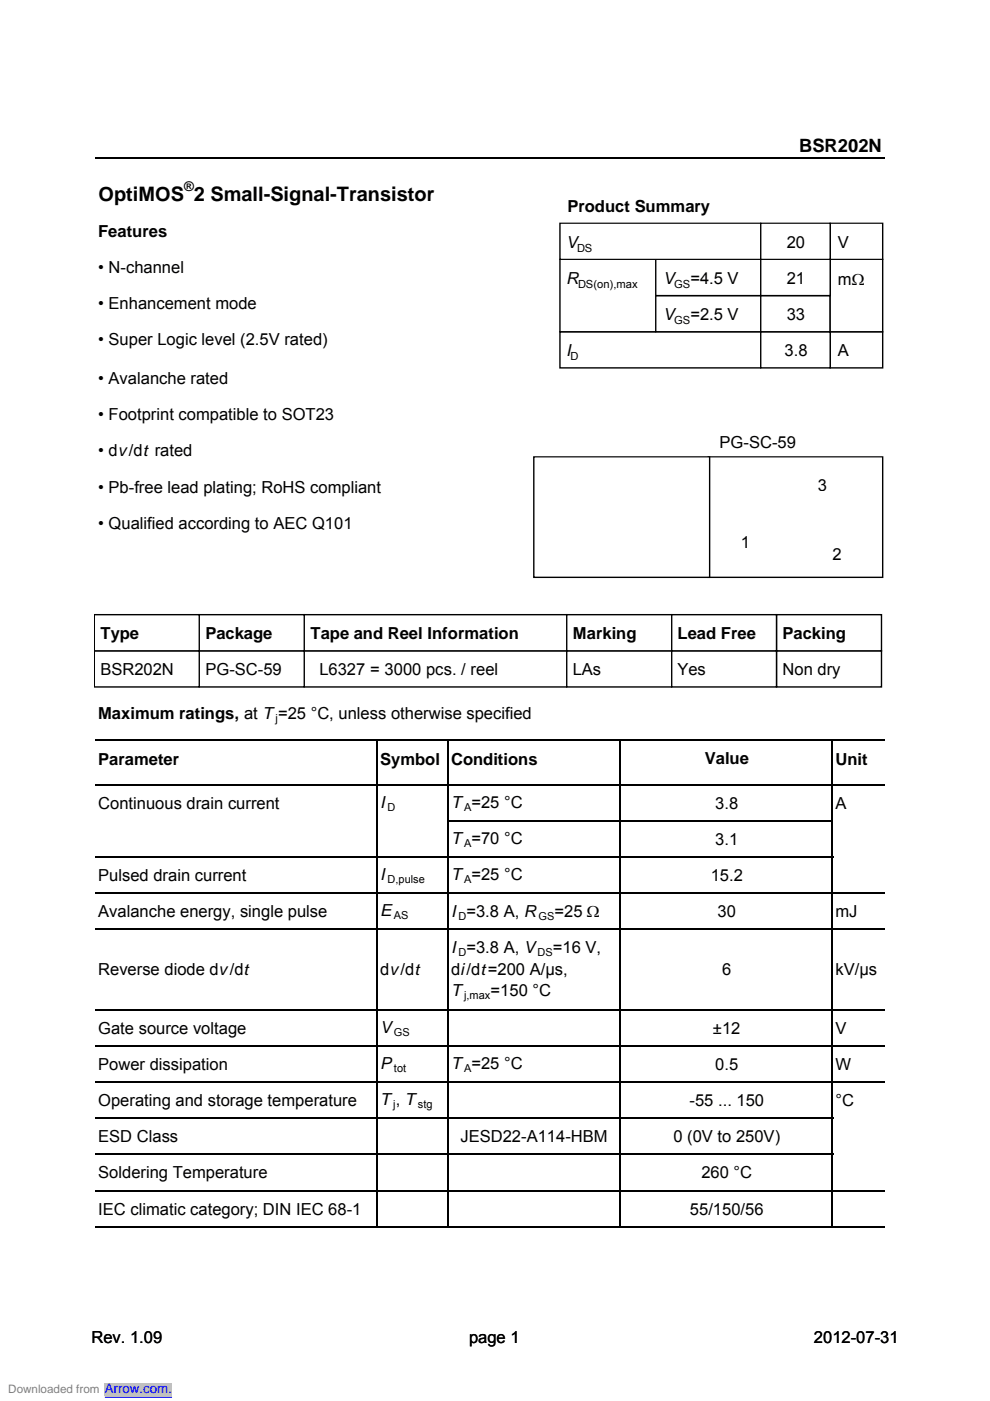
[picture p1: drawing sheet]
<svg xmlns="http://www.w3.org/2000/svg" width="210mm" height="297mm" viewBox="0 0 210 297" stroke-linecap="round" stroke-linejoin="round" font-family="sans-serif">
<path d="M20.2 33.4h167.5" fill="none" stroke="#000" stroke-width=".34"/>
<path d="M150.2 96.9h37v25.5h-37z" fill="#fff"/>
<path d="M150.1 96.7h37.3v25.9h-37.3zM150.2 97l.2-.1v25.5l-.2-.1h37l-.1 .1v-25.5l.1 .1z" fill="#000"/>
<g fill="#fff">
<path d="M151.9 91h35v5.1h-35z"/>
<path d="M113.2 96.9h37.3v25.5h-37.3z"/>
<path d="M151.8 90.8h35.3v5.4h-35.3zM152 91v5.1l-.1-.1h35l-.1 .1v-5.1l.1 .1h-35z"/>
</g>
<path d="M113.1 96.7h37.6v25.9h-37.6zM113.2 97l.2-.1v25.5l-.2-.1h37.3l-.1 .1v-25.5l.1 .1z" fill="#000"/>
<g fill="#fff">
<path d="M115.1 91h34.8v5.1h-34.8z"/>
<path d="M164.7 138h22.2v7.6h-22.2z"/>
<path d="M115 90.8h35.1v5.4h-35.1zM115.1 91.1l.2-.1v5.1l-.2-.1h34.8l-.1 .1v-5.1l.1 .1z"/>
</g>
<path d="M164.5 137.8h22.6v8h-22.6zM164.8 138v7.6l-.1-.1h22.2l-.1 .1v-7.6l.1 .1h-22.2z" fill="#000"/>
<path d="M142.5 138h22.2v7.6h-22.2z" fill="#fff"/>
<path d="M142.3 137.8h22.5v8h-22.5zM142.6 138v7.6l-.1-.1h22.2l-.2 .1v-7.6l.2 .1h-22.2z" fill="#000"/>
<path d="M120.2 138h22.3v7.6h-22.3z" fill="#fff"/>
<path d="M120.1 137.8h22.5v8h-22.5zM120.3 138v7.6l-.1-.1h22.3l-.2 .1v-7.6l.2 .1h-22.3z" fill="#000"/>
<path d="M64.5 138h55.7v7.6h-55.7z" fill="#fff"/>
<path d="M64.4 137.8h55.9v8h-55.9zM64.6 138v7.6l-.1-.1h55.7l-.1 .1v-7.6l.1 .1h-55.7z" fill="#000"/>
<path d="M42.2 138h22.3v7.6h-22.3z" fill="#fff"/>
<path d="M42.1 137.8h22.5v8h-22.5zM42.4 138v7.6l-.2-.1h22.3l-.1 .1v-7.6l.1 .1h-22.3z" fill="#000"/>
<path d="M20 138h22.2v7.6h-22.2z" fill="#fff"/>
<path d="M19.9 137.8h22.5v8h-22.5zM20.2 138v7.6l-.2-.1h22.2l-.1 .1v-7.6l.1 .1h-22.2z" fill="#000"/>
<path d="M164.7 130.3h22.2v7.7h-22.2z" fill="#fff"/>
<path d="M164.5 130.2h22.6v7.9h-22.6zM164.8 130.3v7.7l-.1-.2h22.2l-.1 .2v-7.7l.1 .2h-22.2z" fill="#000"/>
<path d="M142.5 130.3h22.2v7.7h-22.2z" fill="#fff"/>
<path d="M142.3 130.2h22.5v7.9h-22.5zM142.6 130.3v7.7l-.1-.2h22.2l-.2 .2v-7.7l.2 .2h-22.2z" fill="#000"/>
<path d="M120.2 130.3h22.3v7.7h-22.3z" fill="#fff"/>
<path d="M120.1 130.2h22.5v7.9h-22.5zM120.3 130.3v7.7l-.1-.2h22.3l-.2 .2v-7.7l.2 .2h-22.3z" fill="#000"/>
<path d="M64.5 130.3h55.7v7.7h-55.7z" fill="#fff"/>
<path d="M64.4 130.2h55.9v7.9h-55.9zM64.6 130.3v7.7l-.1-.2h55.7l-.1 .2v-7.7l.1 .2h-55.7z" fill="#000"/>
<path d="M42.2 130.3h22.3v7.7h-22.3z" fill="#fff"/>
<path d="M42.1 130.2h22.5v7.9h-22.5zM42.4 130.3v7.7l-.2-.2h22.3l-.1 .2v-7.7l.1 .2h-22.3z" fill="#000"/>
<path d="M20 130.3h22.2v7.7h-22.2z" fill="#fff"/>
<path d="M19.9 130.2h22.5v7.9h-22.5zM20.2 130.3v7.7l-.2-.2h22.2l-.1 .2v-7.7l.1 .2h-22.2z" fill="#000"/>
<g fill="#fff">
<path d="M20.6 131.6h20.8v5.3h-20.8z"/>
<path d="M42.8 131.6h20.9v5.3h-20.9z"/>
<path d="M65.1 131.6h54.2v5.3h-54.2z"/>
<path d="M120.7 131.6h20.9v5.3h-20.9z"/>
<path d="M143 131.6h20.9v5.3h-20.9z"/>
<path d="M165.3 131.6h20.8v5.3h-20.8z"/>
<path d="M20.6 139.3h20.8v5.3h-20.8z"/>
<path d="M42.8 139.3h20.9v5.3h-20.9z"/>
<path d="M65.1 139.3h54.2v5.3h-54.2z"/>
<path d="M120.7 139.3h20.9v5.3h-20.9z"/>
<path d="M143 139.3h20.9v5.3h-20.9z"/>
<path d="M165.3 139.3h20.8v5.3h-20.8z"/>
<path d="M174.7 114.7h1.5v4.8h-1.5z"/>
<path d="M172.7 100.2h4v3.8h-4z"/>
<path d="M156.6 112.2h2.5v4.8h-2.5z"/>
<path d="M176.1 70.3h11.1v7.7h-11.1z"/>
<path d="M20.4 131.5h21.2v5.6h-21.2zM20.7 131.6v5.3l-.1-.1h20.8l-.1 .1v-5.3l.1 .1h-20.8z"/>
<path d="M42.7 131.5h21.1v5.6h-21.1zM42.8 131.7l.2-.1v5.3l-.2-.1h20.9l-.2 .1v-5.3l.2 .1z"/>
<path d="M64.9 131.5h54.6v5.6h-54.6zM65.2 131.6v5.3l-.1-.1h54.2l-.1 .1v-5.3l.1 .1h-54.2z"/>
<path d="M120.6 131.5h21.1v5.6h-21.1zM120.7 131.7l.2-.1v5.3l-.2-.1h20.9l-.1 .1v-5.3l.1 .1z"/>
<path d="M142.9 131.5h21.1v5.6h-21.1zM143 131.7l.1-.1v5.3l-.1-.1h20.9l-.2 .1v-5.3l.2 .1z"/>
<path d="M165.1 131.5h21.2v5.6h-21.2zM165.4 131.6v5.3l-.1-.1h20.8l-.1 .1v-5.3l.1 .1h-20.8z"/>
<path d="M20.4 139.1h21.2v5.6h-21.2zM20.7 139.3v5.3l-.1-.1h20.8l-.1 .1v-5.3l.1 .1h-20.8z"/>
<path d="M42.7 139.1h21.1v5.6h-21.1zM42.8 139.4l.2-.1v5.3l-.2-.1h20.9l-.2 .1v-5.3l.2 .1z"/>
<path d="M64.9 139.1h54.6v5.6h-54.6zM65.2 139.3v5.3l-.1-.1h54.2l-.1 .1v-5.3l.1 .1h-54.2z"/>
<path d="M120.6 139.1h21.1v5.6h-21.1zM120.7 139.4l.2-.1v5.3l-.2-.1h20.9l-.1 .1v-5.3l.1 .1z"/>
<path d="M142.9 139.1h21.1v5.6h-21.1zM143 139.4l.1-.1v5.3l-.1-.1h20.9l-.2 .1v-5.3l.2 .1z"/>
<path d="M165.1 139.1h21.2v5.6h-21.2zM165.4 139.3v5.3l-.1-.1h20.8l-.1 .1v-5.3l.1 .1h-20.8z"/>
</g>
<path d="M175.9 70.2h11.5v7.9h-11.5zM176.2 70.3v7.7l-.1-.1h11.1l-.1 .1v-7.7l.1 .2h-11.1z" fill="#000"/>
<path d="M161.3 70.3h14.8v7.7h-14.8z" fill="#fff"/>
<path d="M161.2 70.2h15v7.9h-15zM161.5 70.3v7.7l-.2-.1h14.8l-.2 .1v-7.7l.2 .2h-14.8z" fill="#000"/>
<path d="M118.7 70.3h42.6v7.7h-42.6z" fill="#fff"/>
<path d="M118.6 70.2h42.9v7.9h-42.9zM118.9 70.3v7.7l-.2-.1h42.6l-.1 .1v-7.7l.1 .2h-42.6z" fill="#000"/>
<path d="M161.3 62.7h14.8v7.6h-14.8z" fill="#fff"/>
<path d="M161.2 62.5h15v8h-15zM161.5 62.7v7.6l-.2-.1h14.8l-.2 .1v-7.6l.2 .1h-14.8z" fill="#000"/>
<path d="M139.1 62.7h22.2v7.6h-22.2z" fill="#fff"/>
<path d="M138.9 62.5h22.6v8h-22.6zM139.2 62.7v7.6l-.1-.1h22.2l-.1 .1v-7.6l.1 .1h-22.2z" fill="#000"/>
<path d="M176.1 55h11.1v15.3h-11.1z" fill="#fff"/>
<path d="M175.9 54.9h11.5v15.6h-11.5zM176.2 55v15.3l-.1-.1h11.1l-.1 .1v-15.3l.1 .1h-11.1z" fill="#000"/>
<path d="M161.3 55h14.8v7.7h-14.8z" fill="#fff"/>
<path d="M161.2 54.9h15v7.9h-15zM161.3 55.1l.2-.1v7.7l-.2-.2h14.8l-.2 .2v-7.7l.2 .1z" fill="#000"/>
<path d="M139.1 55h22.2v7.7h-22.2z" fill="#fff"/>
<path d="M138.9 54.9h22.6v7.9h-22.6zM139.1 55.1l.1-.1v7.7l-.1-.2h22.2l-.1 .2v-7.7l.1 .1z" fill="#000"/>
<path d="M118.7 55h20.4v15.3h-20.4z" fill="#fff"/>
<path d="M118.6 54.9h20.6v15.6h-20.6zM118.7 55.1l.2-.1v15.3l-.2-.1h20.4l-.2 .1v-15.3l.2 .1z" fill="#000"/>
<path d="M176.1 47.3h11.1v7.7h-11.1z" fill="#fff"/>
<path d="M175.9 47.2h11.5v7.9h-11.5zM176.2 47.3v7.7l-.1-.1h11.1l-.1 .1v-7.7l.1 .2h-11.1z" fill="#000"/>
<path d="M161.3 47.3h14.8v7.7h-14.8z" fill="#fff"/>
<path d="M161.2 47.2h15v7.9h-15zM161.5 47.3v7.7l-.2-.1h14.8l-.2 .1v-7.7l.2 .2h-14.8z" fill="#000"/>
<path d="M118.7 47.3h42.6v7.7h-42.6z" fill="#fff"/>
<path d="M118.6 47.2h42.9v7.9h-42.9zM118.7 47.5l.2-.2v7.7l-.2-.1h42.6l-.1 .1v-7.7l.1 .2z" fill="#000"/>
<g fill="#fff">
<path d="M119.3 48.6h41.2v5.4h-41.2z"/>
<path d="M162.2 48.6h13.3v5.4h-13.3z"/>
<path d="M176.9 48.6h9.7v5.4h-9.7z"/>
<path d="M119.3 56.3h19v13h-19z"/>
<path d="M139.9 56.3h20.6v5.3h-20.6z"/>
<path d="M162.2 56.3h13.3v5.3h-13.3z"/>
<path d="M176.9 56.3h9.7v13h-9.7z"/>
<path d="M139.9 64h20.6v5.3h-20.6z"/>
<path d="M162.2 64h13.3v5.3h-13.3z"/>
<path d="M119.3 71.6h41.2v5.4h-41.2z"/>
<path d="M162.2 71.6h13.3v5.4h-13.3z"/>
<path d="M176.9 71.6h9.7v5.4h-9.7z"/>
<path d="M119.6 40.9h66.8v5.4h-66.8z"/>
<path d="M20.3 153.9h167.4v120.1h-167.4z"/>
<path d="M119.2 48.5h41.5v5.6h-41.5zM119.3 48.8l.2-.2v5.4l-.2-.2h41.2l-.1 .2v-5.4l.1 .2z"/>
<path d="M162.1 48.5h13.6v5.6h-13.6zM162.2 48.8l.1-.2v5.4l-.1-.2h13.3l-.1 .2v-5.4l.1 .2z"/>
<path d="M176.8 48.5h10v5.6h-10zM176.9 48.8l.1-.2v5.4l-.1-.2h9.7l-.1 .2v-5.4l.1 .2z"/>
<path d="M119.2 56.1h19.2v13.3h-19.2zM119.5 56.3v13l-.2-.1h19l-.2 .1v-13l.2 .1h-19z"/>
<path d="M139.8 56.1h20.9v5.7h-20.9zM140 56.3v5.3l-.1-.1h20.6l-.1 .1v-5.3l.1 .1h-20.6z"/>
<path d="M162.1 56.1h13.6v5.7h-13.6zM162.3 56.3v5.3l-.1-.1h13.3l-.1 .1v-5.3l.1 .1h-13.3z"/>
<path d="M176.8 56.1h10v13.3h-10zM177 56.3v13l-.1-.1h9.7l-.1 .1v-13l.1 .1h-9.7z"/>
<path d="M139.8 63.8h20.9v5.6h-20.9zM140 64v5.3l-.1-.1h20.6l-.1 .1v-5.3l.1 .1h-20.6z"/>
<path d="M162.1 63.8h13.6v5.6h-13.6zM162.3 64v5.3l-.1-.1h13.3l-.1 .1v-5.3l.1 .1h-13.3z"/>
<path d="M119.2 71.5h41.5v5.6h-41.5zM119.5 71.6v5.4l-.2-.2h41.2l-.1 .2v-5.4l.1 .2h-41.2z"/>
<path d="M162.1 71.5h13.6v5.6h-13.6zM162.3 71.6v5.4l-.1-.2h13.3l-.1 .2v-5.4l.1 .2h-13.3z"/>
<path d="M176.8 71.5h10v5.6h-10zM177 71.6v5.4l-.1-.2h9.7l-.1 .2v-5.4l.1 .2h-9.7z"/>
<path d="M119.5 40.8h67v5.6h-67zM119.7 40.9v5.4l-.1-.1h66.8l-.1 .1v-5.4l.1 .2h-66.8z"/>
</g>
<g fill="none" stroke="#000" stroke-width=".34">
<path d="M20.2 157h167.5M80 157.1v103.2M95 157.1v103.2M131.4 157.1v103.2M176.5 157.1v103.2M20.2 166.4h167.5M95.2 174h81.5M20.2 181.7h156.5M20.2 189.4h167.5M20.2 197h167.5M20.2 214.1h167.5M20.2 221.8h167.5"/>
<path d="M20.2 229.4h167.5M20.2 237.1h156.5M20.2 244.8h156.5M20.2 252.4h167.5M20.2 260.1h167.5"/>
</g>
<path d="M0 294.6h70.6" fill="none" stroke="#fff" stroke-width="2.5" stroke-linecap="butt"/>
<path d="M22.2 293.3h14.3v2.6h-14.3z" fill="#c0c0c0"/>
<path d="M22.2 296.2h14.3" fill="none" stroke="#00f" stroke-width=".21"/>
<text font-size="4.2" x="20.9" y="42.7">OptiMOS 2 Small-Signal-Transistor</text>
<text font-size="3.9" x="169.5" y="32.2">BSR202N</text>
<g font-size="3.5">
<text x="120.4" y="44.9">Product Summary</text>
<text x="20.8" y="50.2">Features</text>
<text x="120.1" y="52.5">V</text>
<text x="166.9" y="52.5">20</text>
<text x="177.7" y="52.5">V</text>
<text x="20.8" y="57.9">• N-channel</text>
<text x="20.8" y="65.6">• Enhancement mode</text>
<text x="120.1" y="60.2">R</text>
<text x="140.7" y="60.2">V</text>
<text x="146.4" y="60.2">=4.5 V</text>
<text x="166.9" y="60.2">21</text>
<text x="177.7" y="60.5">mΩ</text>
<text x="140.7" y="67.9">V</text>
<text x="146.4" y="67.9">=2.5 V</text>
<text x="166.9" y="67.9">33</text>
<text x="20.8" y="73.2">• Super Logic level (2.5V rated)</text>
<text x="120.1" y="75.5">I</text>
<text x="166.4" y="75.5">3.8</text>
<text x="177.7" y="75.5">A</text>
<text x="20.8" y="81.4">• Avalanche rated</text>
<text x="20.8" y="89.1">• Footprint compatible to SOT23</text>
<text x="152.6" y="94.9">PG-SC-59</text>
<text x="20.8" y="96.7">• dv/dt rated</text>
<text x="20.8" y="104.4">• Pb-free lead plating; RoHS compliant</text>
<text x="173.5" y="104.1">3</text>
<text x="20.8" y="112.1">• Qualified according to AEC Q101</text>
<text x="157.1" y="116.2">1</text>
<text x="176.6" y="118.7">2</text>
<text x="21.3" y="135.5">Type</text>
<text x="43.6" y="135.5">Package</text>
<text x="65.8" y="135.5">Tape and Reel Information</text>
<text x="121.5" y="135.5">Marking</text>
<text x="143.7" y="135.5">Lead Free</text>
<text x="166" y="135.5">Packing</text>
<text x="21.3" y="143.2">BSR202N</text>
<text x="43.6" y="143.2">PG-SC-59</text>
<text x="67.7" y="143.2">L6327 = 3000 pcs. / reel</text>
<text x="121.5" y="143.2">LAs</text>
<text x="143.7" y="143.2">Yes</text>
<text x="166" y="143.2">Non dry</text>
<text x="20.8" y="152.5">Maximum ratings, at T =25 °C, unless otherwise specified</text>
<text x="149.5" y="161.9">Value</text>
<text x="20.8" y="162.1">Parameter</text>
<text x="80.6" y="162.1">Symbol Conditions</text>
<text x="177.2" y="162.1">Unit</text>
<text x="20.8" y="171.5">Continuous drain current</text>
<text x="80.6" y="171.2">I</text>
<text x="95.7" y="171.2">T =25 °C</text>
<text x="151.7" y="171.4">3.8</text>
<text x="177.2" y="171.4">A</text>
<text x="95.7" y="178.9">T =70 °C</text>
<text x="151.7" y="179.1">3.1</text>
<text x="20.8" y="186.8">Pulsed drain current</text>
<text x="80.6" y="186.6">I</text>
<text x="95.7" y="186.6">T =25 °C</text>
<text x="150.7" y="186.8">15.2</text>
<text x="20.8" y="194.4">Avalanche energy, single pulse</text>
<text x="80.6" y="194.2">E</text>
<text x="95.7" y="194.4">I =3.8 A, R</text>
<text x="117.6" y="194.4">=25 Ω</text>
<text x="152.2" y="194.4">30</text>
<text x="177.2" y="194.4">mJ</text>
<text x="95.7" y="202">I =3.8 A, V</text>
<text x="117.3" y="202">=16 V,</text>
<text x="20.8" y="206.8">Reverse diode dv/dt</text>
<text x="80.6" y="206.8">dv/dt</text>
<text x="95.7" y="206.8">di/dt=200 A/µs,</text>
<text x="153.2" y="206.8">6</text>
<text x="177.2" y="206.8">kV/µs</text>
<text x="95.7" y="211.2">T</text>
<text x="104.1" y="211.2">=150 °C</text>
<text x="20.8" y="219.2">Gate source voltage</text>
<text x="80.6" y="219">V</text>
<text x="151.2" y="219.2">±12</text>
<text x="177.2" y="219.2">V</text>
<text x="20.8" y="226.9">Power dissipation</text>
<text x="80.6" y="226.7">P</text>
<text x="95.7" y="226.7">T =25 °C</text>
<text x="151.7" y="226.9">0.5</text>
<text x="177.2" y="226.9">W</text>
<text x="20.8" y="234.5">Operating and storage temperature</text>
<text x="80.6" y="234.3">T , T</text>
<text x="146.3" y="234.5">-55 ... 150</text>
<text x="177.2" y="234.5">°C</text>
<text x="20.8" y="242.2">ESD Class</text>
<text x="97.7" y="242.2">JESD22-A114-HBM</text>
<text x="142.8" y="242.2">0 (0V to 250V)</text>
<text x="20.8" y="249.9">Soldering Temperature</text>
<text x="148.8" y="249.9">260 °C</text>
<text x="20.8" y="257.5">IEC climatic category; DIN IEC 68-1</text>
<text x="146.3" y="257.5">55/150/56</text>
<text x="19.4" y="284.6">Rev. 1.09</text>
<text x="99.5" y="284.6">page 1</text>
<text x="172.6" y="284.6">2012-07-31</text>
</g>
<text font-size="2.8" x="39" y="40.6">®</text>
<text font-size="2.8" fill="#00f" x="22.2" y="295.3">Arrow.com.</text>
<text font-size="2.5" fill="#808080" x="1.8" y="295.3">Downloaded from</text>
<g font-size="2.4">
<text x="122.4" y="53.4">DS</text>
<text x="122.6" y="61">DS(on),max</text>
<text x="143" y="61">GS</text>
<text x="143" y="68.7">GS</text>
<text x="121" y="76.4">D</text>
</g>
<g font-size="2.3">
<text x="58.4" y="153.2">j</text>
<text x="82.2" y="171.9">D</text>
<text x="98.4" y="171.9">A</text>
<text x="98.4" y="179.6">A</text>
<text x="82.2" y="187.2">D,pulse</text>
<text x="98.4" y="187.2">A</text>
<text x="83.6" y="194.9">AS</text>
<text x="97.2" y="195">D</text>
<text x="114.2" y="195">GS</text>
<text x="97.2" y="202.7">D</text>
<text x="114" y="202.7">DS</text>
<text x="98.4" y="211.9">j,max</text>
<text x="83.6" y="219.7">GS</text>
<text x="83.6" y="227.3">tot</text>
<text x="98.4" y="227.3">A</text>
<text x="83.4" y="235">j</text>
<text x="88.6" y="235">stg</text>
</g>
</svg>
